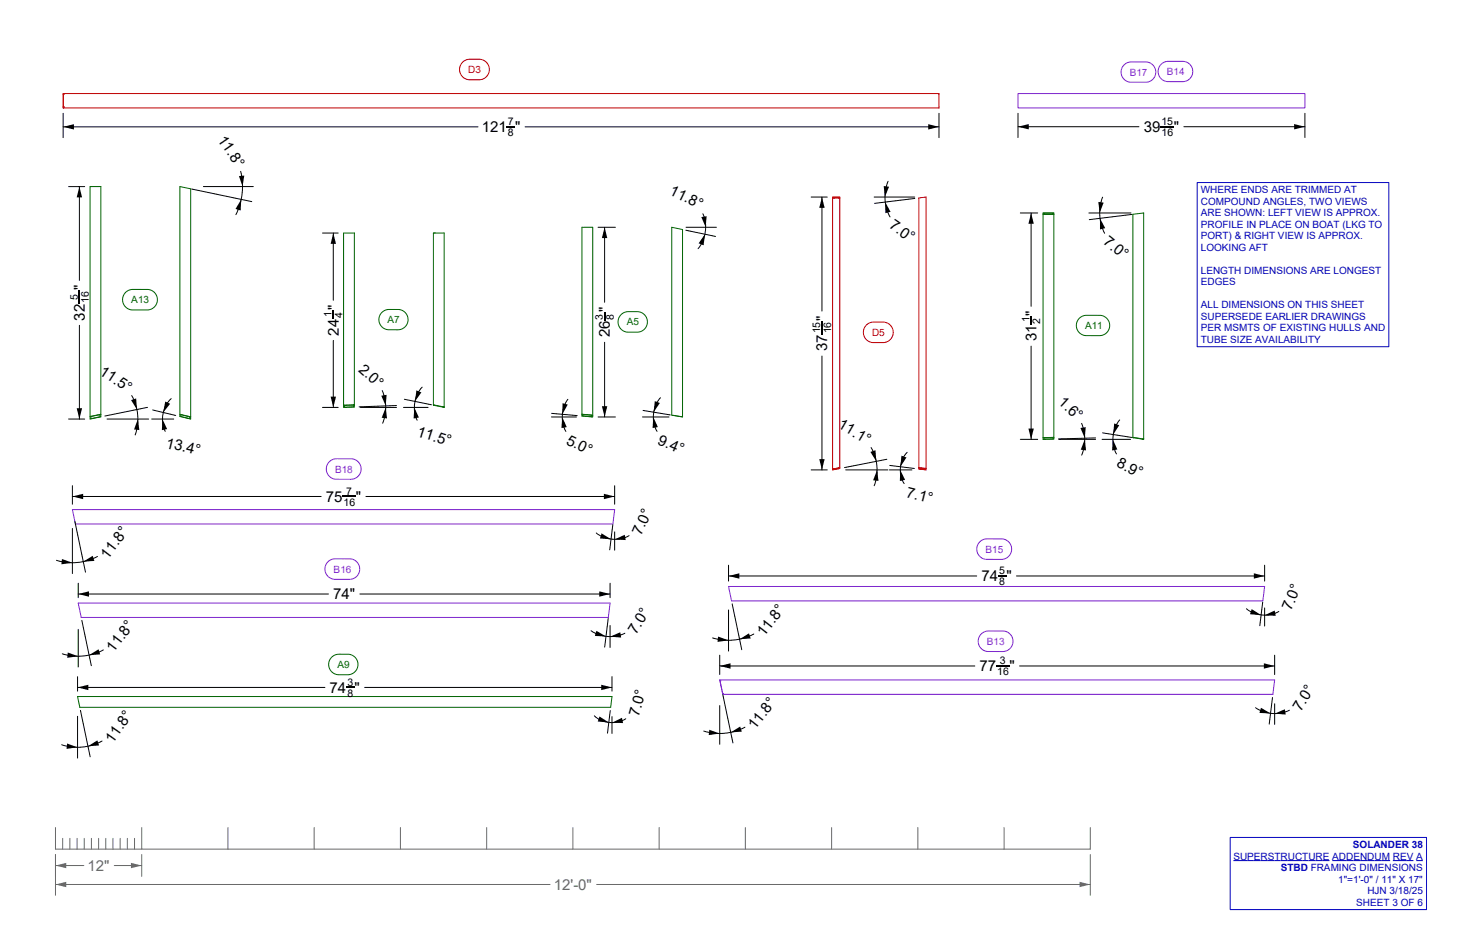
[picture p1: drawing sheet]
<svg xmlns="http://www.w3.org/2000/svg" width="432mm" height="279mm" viewBox="0 0 432 279" stroke-linecap="round" stroke-linejoin="round" font-family="sans-serif">
<!-- layer: Make2D -->
<g fill="none" stroke="#bf0000" stroke-width=".29">
<path d="M136.2 18.3l1.7-.8 3.5-.1a3 3 0 0 1 2.7 3.2 3 3 0 0 1-3 2.9h-3a3 3 0 0 1-2.6-2 3 3 0 0 1 .7-3.2zM18.6 27.5h258v4.3h-258zM18.6 27.8h.1M18.6 31.5h.1M18.7 31.5h.1M276.5 27.8h.1M276.5 31.5h.1M245.2 58.3h2.2M245.5 58.3h.1M245.5 58.1v.1M247.1 58.3h.1M247.1 58.1v.1"/>
<path d="M270.6 58.3l2.2-.3v80.4l-2.2-.3zM255.2 95.7l1.6-.8 3.5-.1a3 3 0 0 1 2.8 3.2 3 3 0 0 1-3 2.9h-3a3 3 0 0 1-2.6-2 3 3 0 0 1 .7-3.2zM245.5 138.1h.1M245.5 138.1l1.6-.3v.2l-1.6 .3zM247.1 137.7v.1M247.4 137.7v.2l-2.2 .5v-.3M247.4 137.7l-2.2 .4M247.4 137.7v-79.7h-2.2v80.1M270.6 137.7l2.2 .2M270.9 137.8l1.6 .2v.3l-1.6-.2z"/>
</g>
<g fill="none" stroke="#7d26cd" stroke-width=".29">
<path d="M331.1 19.1l.8-.6 1-.3h4.8a2.99 2.99 0 0 1 2.7 3.2 2.99 2.99 0 0 1-3 2.8h-4.5a2.99 2.99 0 0 1-2.5-2 2.99 2.99 0 0 1 .7-3.1zM342 18.9l.8-.6 1-.2h4.8a2.99 2.99 0 0 1 2.7 3.1 2.99 2.99 0 0 1-3 2.8h-4.5a2.99 2.99 0 0 1-2.5-1.9 2.99 2.99 0 0 1 .7-3.2zM299.8 27.5h84.6v4.3h-84.6zM97 135.9l1.6-.8h5a3 3 0 0 1 2.8 3.1 3 3 0 0 1-3.1 2.9h-4.4a3 3 0 0 1-2.6-2 3 3 0 0 1 .7-3.2zM21.3 150h159.7l-.5 4.3h-158.3zM288.6 159.5l1.6-.8h5a3 3 0 0 1 2.8 3.1 3 3 0 0 1-3.1 2.9h-4.4a3 3 0 0 1-2.6-2 3 3 0 0 1 .7-3.2zM23 177.6h156.7l-.5 4.2h-155.3zM96.6 165.4l1.6-.8 5-.1a3 3 0 0 1 2.8 3.2 3 3 0 0 1-3.1 2.9h-4.4a3 3 0 0 1-2.6-2 3 3 0 0 1 .7-3.2zM214.6 172.7h157.9l-.5 4.2h-156.5zM289 186.7l1.6-.9h5a3 3 0 0 1 2.8 3.1 3 3 0 0 1-3.1 2.9h-4.4a3 3 0 0 1-2.6-2 3 3 0 0 1 .7-3.1zM212 200.2h163.4l-.5 4.2h-162zM212.1 200.5h.1"/>
<path d="M212.9 204.2h.1"/>
</g>
<g fill="none" stroke="#006300" stroke-width=".29">
<path d="M53 54.9l3.2 .7v67.8l-3.2-.8zM127.9 68.6h.1M171.4 66.9h3.2v55.9l-3.2-.3zM197.9 66.9l3.1 .7v55.2l-3.1-.6zM307.2 63.1h3.2M307.5 63.1h.1M307.5 62.7v.4h2.6v-.4M37 86.1l1.6-.8 5-.1a3 3 0 0 1 2.8 3.2 3 3 0 0 1-3.1 2.9l-4.4-.1a3 3 0 0 1-2.6-1.9 3 3 0 0 1 .7-3.2zM112.5 92l1.6-.8 3.4-.1a2.99 2.99 0 0 1 2.7 3.1 2.99 2.99 0 0 1-3 2.9h-2.9a2.99 2.99 0 0 1-2.5-2 2.99 2.99 0 0 1 .7-3.1zM182.9 92.6l1.6-.8h3.4a3 3 0 0 1 2.8 3.1 3 3 0 0 1-3 2.9h-2.9a3 3 0 0 1-2.6-2 3 3 0 0 1 .7-3.2zM317.9 93.7l1.6-.8 4.6-.1a2.99 2.99 0 0 1 2.8 3.2 2.99 2.99 0 0 1-3 2.8h-4.1a2.99 2.99 0 0 1-2.6-2 2.99 2.99 0 0 1 .7-3.1zM101.5 119.3h.1"/>
<path d="M104.1 119.3v.5l-2.6 .1v-.6M104.1 119.3h-2.6M104.1 119.2v.1M104.4 119.2l-3.2 .1M104.4 119.2v.6l-3.2 .2v-.7M104.4 119.2v-50.6h-3.2v50.7M127.7 119.2l.2 .2M127.7 119.2l2.9 .6M127.7 119.2v-50.6h3.1v51.2M127.9 119.3h.1M127.9 119.3l2.7 .6M130.6 119.8h.1"/>
<path d="M130.6 119.8v.1M130.6 119.8h.2M130.8 119.8l-.2 .1M26.8 122.6l2.6-.5v.6l-2.6 .6zM26.8 122.6h.1M29.7 122v.7l-3.2 .7v-.8M29.7 122v-67.1h-3.2v67.7M29.7 122l-3.2 .6M53 122l3.2 .7M53.3 122v.6l2.6 .7v-.6M53.3 122.1l2.6 .6M171.4 122l3.2 .2"/>
<path d="M171.7 122l2.6 .3v.4l-2.6-.2zM171.7 122h.1M198.1 122.3l2.7 .4M307.5 128.9h.1M310.1 128.8v.4l-2.6 .1v-.4M310.1 128.8l-2.6 .1M310.1 128.8h.1M310.4 128.8v.5l-3.2 .1v-.5M310.4 128.8l-3.2 .1M310.4 128.8v-66.1h-3.2v66.2M333.7 128.8l.2 .1M333.7 128.8l3.2 .5"/>
<path d="M333.7 128.8v-65.7l3.2-.4v66.6M333.9 128.9l2.7 .4M333.9 128.8v.1M336.6 129.2v.1M336.9 129.3h-.3M97.7 193.5l1.6-.8 3.4-.1a3 3 0 0 1 2.7 3.2 3 3 0 0 1-3 2.9l-2.8-.1a3 3 0 0 1-2.6-1.9 3 3 0 0 1 .7-3.2zM22.8 205.1h157.5l-.4 3.1h-156.4z"/>
</g>
<g fill="#000">
<path d="M18.6 37.3l3.2-.7v1.5zM273.4 36.6l3.2 .7-3.2 .8zM23.4 54.9l.8 3.2h-1.6zM71 58.7l-.1 3.3-1.5-.5zM70.4 51.8l1.6-.1-.6 3.2zM242.1 58l.8 3.2h-1.6zM260.3 54.8l1.6 .2-1.3 3zM260.7 59.5l1.6 2.9-1.5 .4zM98.2 68.6l.8 3.2h-1.6zM178.1 66.9l.8 3.2h-1.6zM207.6 69l-.4 3.2-1.4-.6zM206.6 63.9l1.5-.2-.2 3.2z"/>
<path d="M303.7 62.7l.8 3.2h-1.6zM323.5 59.5l1.6 .1-1.2 3.1zM324 64.3l1.5 2.9-1.5 .4zM97.4 116.8h1.6l-.8 3.2zM112.3 116.5l1.6-.3-.3 3.3zM113.6 120l.4 3.2-1.6-.2zM122 120l1.4 2.9-1.6 .3zM122.7 114.9l1.4 .6-1.9 2.7zM22.6 120.2h1.6l-.8 3.2zM38.6 117.8l1.5-.5 .2 3.3zM40.6 123.4l.4 3.2-1.5-.2zM47.8 123.4l1.4 2.9-1.5 .3z"/>
<path d="M48.7 118.2l1.4 .7-2 2.5zM165.6 122.8l1.3 2.9-1.5 .3zM165.7 118.7l1.5 .4-1.6 2.9zM177.3 119.6h1.6l-.8 3.2zM192.4 122.8l1.4 2.9-1.6 .3zM192.9 118.1l1.5 .5-1.9 2.8zM241.3 135.2h1.6l-.8 3.2zM256.4 133.1l1.5-.5 .2 3.2zM258.3 138.4l.4 3.2-1.5-.2zM265.2 138.4l1.4 2.9-1.6 .3zM265.5 134.2l1.5 .5-1.8 2.7zM302.9 126.2h1.6l-.8 3.2z"/>
<path d="M318.2 126l1.6-.2-.3 3.2zM319.5 129.4l.4 3.2-1.6-.2zM327.8 129.4l1.3 2.9-1.6 .3zM328.2 124.7l1.5 .5-1.8 2.7zM18.2 164.6l3.1 1.1-3.2 .5zM23 174.9l3.2-.8v1.6zM24.5 165.4l2.8-1.8 .5 1.5zM176.5 174.1l3.2 .8-3.2 .8zM214.6 169.6l3.2-.8v1.6zM369.3 168.8l3.2 .8-3.2 .8zM20 192.1l3 1.1-3.2 .5zM26.2 192.9l2.8-1.7 .5 1.5z"/>
<path d="M175.7 185.7l2.8 1.7-3.3-.2zM179.7 187.4l3-1.3 .3 1.6zM211.5 187.4l3.1 1.1-3.3 .5zM217.8 188.2l2.8-1.7 .5 1.5zM368.7 179.3l2.8 1.8-3.3-.2zM372.5 181.1l3-1.3 .3 1.5zM22.8 202.4l3.2-.8v1.6zM25.9 219.7l2.8-1.7 .5 1.5zM176.6 210.9l2.7 1.8-3.2-.3zM177.1 201.6l3.2 .8-3.2 .8zM180.3 212.8l2.9-1.5 .3 1.6zM208.9 214.8l3.1 1.2-3.2 .4z"/>
<path d="M215.2 215.6l2.8-1.7 .5 1.5zM371.4 208.4l2.8 1.6-3.2-.1zM375.4 210.1l3-1.3 .3 1.6zM19.8 218.9l3 1.1-3.2 .5z"/>
</g>
<g fill="none" stroke="#000" stroke-width=".29">
<path d="M18.6 33.4v7.1M18.6 37.3h122.2M154.7 37.3h121.9M276.6 33.4v7.1M20.2 54.9h4.7M23.4 54.9v27.7M56.5 55.7l17.7 3.7M59.9 54.9h14.7M70.9 50.4a18.5 18.5 0 0 1-1.4 12.8M238.9 58h4.7M242.1 58v33.6M257.5 58h11.9"/>
<path d="M261.6 53.4a12.2 12.2 0 0 0 .6 10.5M269.4 58.4l-11.8 1.5M324.8 58a13 13 0 0 0 .6 10.7M95 68.6h4.6M98.2 68.6v19.8M176.2 66.9h5.1M178.1 66.9v22.1M202 67.8l8.7 1.8M202.1 66.9h8.9M207 62.9a10.1 10.1 0 0 1-1.4 10.3M300.5 62.7h5.1M303.7 62.7v27.5"/>
<path d="M320.7 62.7h12.4M333.5 63.1l-12.7 1.6M23.4 95.8v27.6M38.8 116.4a14.1 14.1 0 0 1 1 11.6M43.4 119.9l-12.5 2.6M50.4 117.4a8.4 8.4 0 0 0-1.7 9.6M95 120h4.6M98.2 100.2v19.8M106.1 120h10.7M112.6 115a12.5 12.5 0 0 1 .1 9.6M116.8 119.4l-11 .4M118.9 120h7.2"/>
<path d="M119.1 117.6l8 1.6M124.3 114a8.9 8.9 0 0 0-1.4 9.7M167.3 117.6a9.1 9.1 0 0 0-.6 9.4M178.1 100.8v22M194.5 117.1a8.7 8.7 0 0 0-1 9.9M242.1 104.8v33.6M303.7 101.9v27.5M20.2 123.4h4.7M31.5 123.4h12.3M44.7 123.4h6.5M45 120.7l6.8 1.6M162.4 122.8h7.4"/>
<path d="M162.5 121.7l7.5 .7M176.2 122.8h5.1M189.2 122.8h7.9M189.4 120.8l8 1.4M238.9 138.4h4.7M249.1 138.4h12.4M256.6 131.8a13.2 13.2 0 0 1 .9 11.2M261.2 135.2l-12.4 2.5M262 138.4h6.6M262.1 137l7.2 .9M267.2 133.2a7.7 7.7 0 0 0-.9 9.2M300.5 129.4h5.1"/>
<path d="M311.9 129.4h10.8M318.6 124.6a12.3 12.3 0 0 1 0 9.4M322.7 128.9l-10.9 .3M324.6 129.4h8.4M324.8 127.4l8.6 1.4M329.8 123.6a9.2 9.2 0 0 0-.9 10M21.3 155.6v13.3M22 153.5l3.2 15M23 171.7v4.3M23 174.9h73.8M28.7 163.8a15.7 15.7 0 0 1-12.1 1.2M106 174.9h73.7"/>
<path d="M179.7 171.7v4.3M214.6 166.4v4.7M214.6 179.6v12.1M214.6 169.6h73.1M215.7 177.8l2.8 13.5M299.4 169.6h73.1M367.1 179.2a8.5 8.5 0 0 0 9.6 .8M371.9 177.3l-.8 6.9M372.5 166.4v4.7M372.5 179v5.3M22.8 199.2v4.3M23 185.3v11.1"/>
<path d="M24.1 182.7l2.8 13.3M30.4 191.4a15.7 15.7 0 0 1-12.1 1.1M174.1 185.7a10 10 0 0 0 10 .7M179.1 182.1l-1 8.4M179.7 184.2v6.4M180.3 199.2v4.3M222 186.7a15.9 15.9 0 0 1-12.1 1.1M22.8 210.9v12.3M22.8 202.4h72.9M23.7 209.1l2.9 13.7M30.1 218.2a15 15 0 0 1-11.9 1.1M107.4 202.4h72.9"/>
<path d="M175.1 210.7a7.8 7.8 0 0 0 9.2 .9M179.7 209.2l-.8 6.7M180.3 211v4.9M212 207.7v11.4M212.9 204.5l3 14.2M219.4 214.1a15.8 15.8 0 0 1-12.1 1.1M369.8 208.4a10 10 0 0 0 10 .7M374.8 205.3l-1 7.9M375.4 207.2v6.1"/>
</g>
<path d="M149.3 37.3h2.4M23.4 85.5v4M98.2 91.4v2.5M178.1 91.9v2.5M242.1 94.5v4M303.7 93.1v2.5M294 169.6h2.4M102 202.4h2.4" fill="none" stroke="#000" stroke-width=".33"/>
<g fill="none" stroke="#696969" stroke-width=".29">
<path d="M16.3 243.6v6.4h304.8v-6.4M18.5 246.8v3.2M20.6 246.8v3.2M22.7 246.8v3.2M24.8 246.8v3.2M26.9 246.8v3.2M29 246.8v3.2M31.2 246.8v3.2M33.3 246.8v3.2M35.4 246.8v3.2M37.5 246.8v3.2M39.6 246.8v3.2"/>
<path d="M41.7 243.6v6.4M67.1 243.6v6.4M92.5 243.6v6.4M117.9 243.6v6.4M143.3 243.6v6.4M168.7 243.6v6.4M194.1 243.6v6.4M219.5 243.6v6.4M244.9 243.6v6.4M270.3 243.6v6.4M295.7 243.6v6.4"/>
</g>
<g fill="#696969">
<path d="M16.3 254.8l3.2-.8v1.6z"/>
<path d="M38.6 254l3.1 .8-3.1 .8z"/>
</g>
<path d="M16.3 251.6v6.4M16.3 254.8h8.4M33.7 254.8h8M41.7 251.6v6.4" fill="none" stroke="#696969" stroke-width=".29"/>
<g fill="#696969">
<path d="M16.3 260.4l3.2-.8v1.6z"/>
<path d="M318 259.6l3.1 .8-3.1 .8z"/>
</g>
<path d="M16.3 251.6v12M321.1 251.6v12M16.3 260.4h145.7M175.7 260.4h145.4" fill="none" stroke="#696969" stroke-width=".29"/>
<path d="M341.8 37.3h4M100.9 146.2h3.9M293.4 196.1h4" fill="none" stroke="#000" stroke-width=".33"/>
<path d="M299.8 37.3l3.2-.8v1.6zM381.2 36.5l3.2 .8-3.2 .8zM21.3 146.2l3.2-.8v1.6zM177.2 157l2.8 1.7-3.3-.2zM177.9 145.4l3.1 .8-3.1 .8zM181 158.8l3-1.4 .3 1.6zM212 196.1l3.2-.8v1.6zM372.3 195.3l3.1 .8-3.1 .8z" fill="#000"/>
<g fill="none" stroke="#000" stroke-width=".29">
<path d="M299.8 33.4v7.1M299.8 37.3h35.7M348.7 37.3h35.7M384.4 33.4v7.1M21.3 143v5.4M21.3 146.2h73.3M107.8 146.2h73.2M175.6 156.9a8.8 8.8 0 0 0 9.7 .8M180.5 154.5l-.9 7.4M181 143v5.4M181 156.6v5.4M212 192.9v5.7"/>
<path d="M212 196.1h75.1M300.3 196.1h75.1M375.4 192.9v5.7"/>
</g>
<path d="M352.6 53.7h56.5v48.4h-56.5zM362.3 246.6h57.9v21.2h-57.9zM363.3 253.4h28.3M392.4 253.4h17M410.3 253.4h6M417.1 253.4h2" fill="none" stroke="#0000bf" stroke-width=".29"/>
<g font-size="4.4">
<text x="63.9" y="41.1" transform="rotate(55 63.9 41.1)">11.8°</text>
<text x="141.9" y="38.9">121 &quot;</text>
<text x="336.9" y="38.9">39</text>
<text x="345.8" y="38.9">&quot;</text>
<text x="196.9" y="57.1" transform="rotate(26 196.9 57.1)">11.8°</text>
<text x="261.7" y="66.9" transform="rotate(35 261.7 66.9)">7.0°</text>
<text x="324.8" y="71.6" transform="rotate(39 324.8 71.6)">7.0°</text>
<text x="25" y="85.5" transform="rotate(-90 25 85.5)">&quot;</text>
<text x="25" y="94.4" transform="rotate(-90 25 94.4)">32</text>
<text x="243.7" y="94.5" transform="rotate(-90 243.7 94.5)">&quot;</text>
<text x="99.8" y="98.8" transform="rotate(-90 99.8 98.8)">24 &quot;</text>
<text x="179.7" y="99.3" transform="rotate(-90 179.7 99.3)">26 &quot;</text>
<text x="305.3" y="100.5" transform="rotate(-90 305.3 100.5)">31 &quot;</text>
<text x="243.7" y="103.4" transform="rotate(-90 243.7 103.4)">37</text>
<text x="29" y="110.1" transform="rotate(33 29 110.1)">11.5°</text>
<text x="105.4" y="109.2" transform="rotate(41 105.4 109.2)">2.0°</text>
<text x="311.5" y="118.8" transform="rotate(42 311.5 118.8)">1.6°</text>
<text x="246.6" y="125.8" transform="rotate(30 246.6 125.8)">11.1°</text>
<text x="48.7" y="131.8" transform="rotate(13 48.7 131.8)">13.4°</text>
<text x="122.6" y="128.2" transform="rotate(18 122.6 128.2)">11.5°</text>
<text x="166.5" y="130.6" transform="rotate(26 166.5 130.6)">5.0°</text>
<text x="193.5" y="130.6" transform="rotate(23 193.5 130.6)">9.4°</text>
<text x="328.7" y="137.2" transform="rotate(27 328.7 137.2)">8.9°</text>
<text x="96" y="147.8">75</text>
<text x="104.8" y="147.8">&quot;</text>
<text x="266.7" y="146.4" transform="rotate(14 266.7 146.4)">7.1°</text>
<text x="188.9" y="157.8" transform="rotate(-66 188.9 157.8)">7.0°</text>
<text x="31.8" y="164.7" transform="rotate(-53 31.8 164.7)">11.8°</text>
<text x="289.1" y="171.2">74 &quot;</text>
<text x="98.1" y="176.5">74&quot;</text>
<text x="380.3" y="180" transform="rotate(-68 380.3 180)">7.0°</text>
<text x="187.4" y="186.9" transform="rotate(-58 187.4 186.9)">7.0°</text>
<text x="225" y="187.6" transform="rotate(-52 225 187.6)">11.8°</text>
<text x="33.5" y="192.3" transform="rotate(-53 33.5 192.3)">11.8°</text>
<text x="288.5" y="197.7">77</text>
<text x="297.4" y="197.7">&quot;</text>
<text x="97.1" y="204">74 &quot;</text>
<text x="383.1" y="209.6" transform="rotate(-58 383.1 209.6)">7.0°</text>
<text x="188.2" y="211.2" transform="rotate(-75 188.2 211.2)">7.0°</text>
<text x="222.4" y="215" transform="rotate(-52 222.4 215)">11.8°</text>
<text x="33.2" y="219" transform="rotate(-55 33.2 219)">11.8°</text>
</g>
<g font-size="4.4" fill="#696969">
<text x="25.8" y="256.4">12&quot;</text>
<text x="163.1" y="262">12'-0&quot;</text>
</g>
<g font-size="3.1">
<text x="149.6" y="40.1">8</text>
<text x="149.6" y="36.9">7</text>
<text x="342.1" y="36.8">15</text>
<text x="342.1" y="40.1">16</text>
<text x="22.9" y="88.4" transform="rotate(-90 22.9 88.4)">5</text>
<text x="26.1" y="89.1" transform="rotate(-90 26.1 89.1)">16</text>
<text x="97.7" y="93.2" transform="rotate(-90 97.7 93.2)">1</text>
<text x="100.9" y="93.5" transform="rotate(-90 100.9 93.5)">4</text>
<text x="177.6" y="94.1" transform="rotate(-90 177.6 94.1)">3</text>
<text x="180.8" y="94.1" transform="rotate(-90 180.8 94.1)">8</text>
<text x="303.2" y="94.9" transform="rotate(-90 303.2 94.9)">1</text>
<text x="306.4" y="95.3" transform="rotate(-90 306.4 95.3)">2</text>
<text x="241.6" y="98.2" transform="rotate(-90 241.6 98.2)">15</text>
<text x="244.9" y="98.2" transform="rotate(-90 244.9 98.2)">16</text>
<text x="101.2" y="148.9">16</text>
<text x="102" y="145.7">7</text>
<text x="294.3" y="169.1">5</text>
<text x="294.3" y="172.3">8</text>
<text x="294.5" y="195.6">3</text>
<text x="102.3" y="201.9">3</text>
<text x="293.7" y="198.8">16</text>
<text x="102.3" y="205.2">8</text>
</g>
<g font-size="2.9" fill="#bf0000">
<text x="137.9" y="21.5">D3</text>
<text x="256.9" y="98.9">D5</text>
</g>
<g font-size="2.9" fill="#7d26cd">
<text x="332.8" y="22.3">B17</text>
<text x="343.7" y="22.1">B14</text>
<text x="98.7" y="139.1">B18</text>
<text x="290.3" y="162.7">B15</text>
<text x="98.3" y="168.6">B16</text>
<text x="290.7" y="189.8">B13</text>
</g>
<g font-size="2.9" fill="#0000bf">
<text x="353.7" y="57">WHERE ENDS ARE TRIMMED AT</text>
<text x="353.7" y="60.3">COMPOUND ANGLES, TWO VIEWS</text>
<text x="353.7" y="63.7">ARE SHOWN: LEFT VIEW IS APPROX.</text>
<text x="353.7" y="67.1">PROFILE IN PLACE ON BOAT (LKG TO</text>
<text x="353.7" y="70.5">PORT) &amp; RIGHT VIEW IS APPROX.</text>
<text x="353.7" y="73.9">LOOKING AFT</text>
<text x="353.7" y="80.7">LENGTH DIMENSIONS ARE LONGEST</text>
<text x="353.7" y="84">EDGES</text>
<text x="353.7" y="90.8">ALL DIMENSIONS ON THIS SHEET</text>
<text x="353.7" y="94.2">SUPERSEDE EARLIER DRAWINGS</text>
<text x="353.7" y="97.6">PER MSMTS OF EXISTING HULLS AND</text>
<text x="353.7" y="101">TUBE SIZE AVAILABILITY</text>
<text x="398.5" y="249.8">SOLANDER 38</text>
<text x="363.3" y="253.2">SUPERSTRUCTURE ADDENDUM REV A</text>
<text x="377.2" y="256.5">STBD FRAMING DIMENSIONS</text>
<text x="394.2" y="259.9">1&quot;=1'-0&quot; / 11&quot; X 17&quot;</text>
<text x="402.8" y="263.3">HJN 3/18/25</text>
<text x="399.5" y="266.7">SHEET 3 OF 6</text>
</g>
<g font-size="2.9" fill="#006300">
<text x="38.7" y="89.3">A13</text>
<text x="114.2" y="95.2">A7</text>
<text x="184.6" y="95.8">A5</text>
<text x="319.6" y="96.9">A11</text>
<text x="99.4" y="196.7">A9</text>
</g>
</svg>
